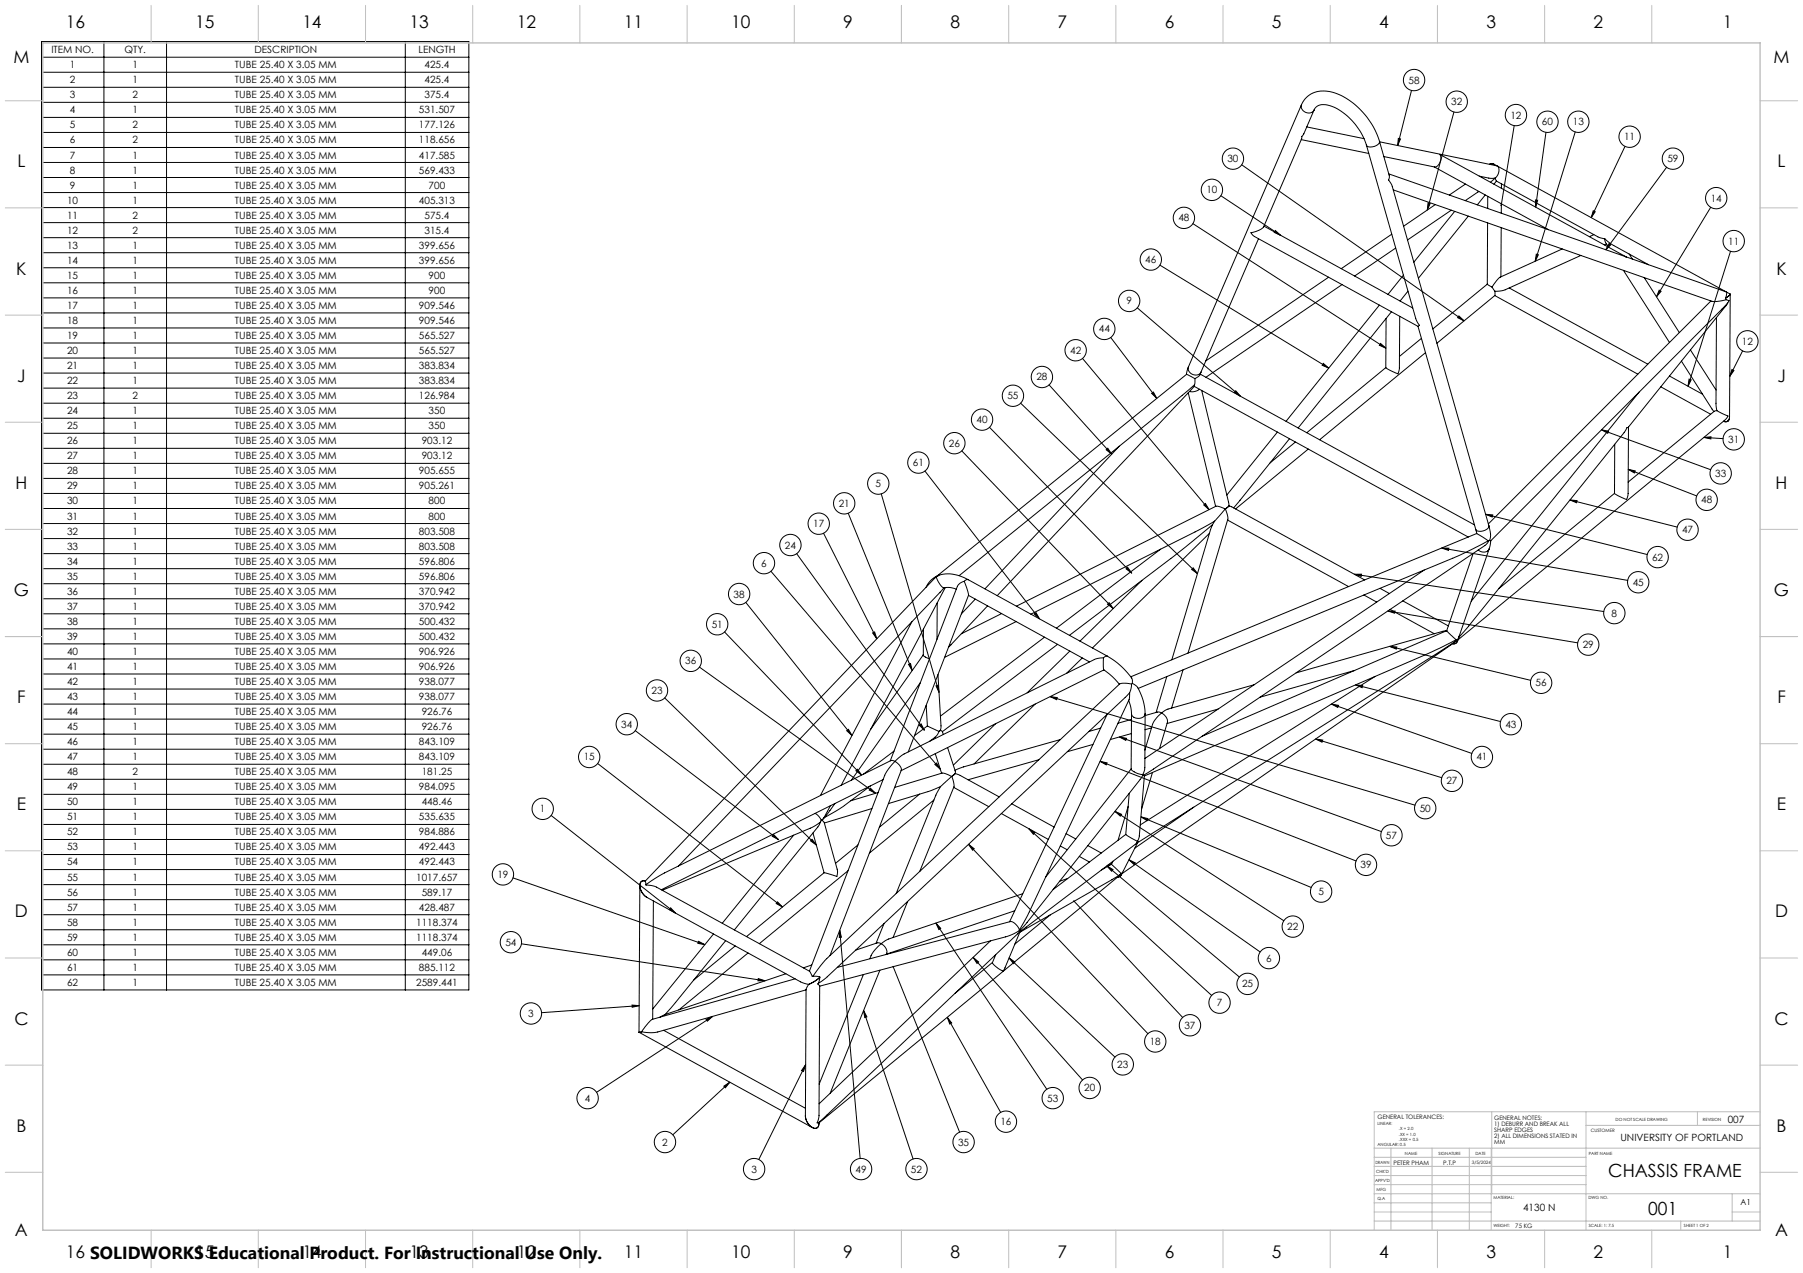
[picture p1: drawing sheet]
<svg xmlns="http://www.w3.org/2000/svg" width="841mm" height="594mm" viewBox="0 0 841 594" stroke-linecap="round" stroke-linejoin="round" font-family="sans-serif">
<g fill="none" stroke="#000" stroke-width=".47">
<path d="M19 19h200v443h-200zM48 19v443M78 19v443M189 19v443M19 27h200M19 34h200M19 41h200M19 48h200M19 55h200M607 49a12 12 0 0 1 18-5 36 36 0 0 1 18 22M607 49a3 3 0 0 0 2 3 3 3 0 0 0 4-1M607 49l-53 122"/>
<path d="M610 59l26 6M613 51a6 6 0 0 1 8-1 29 29 0 0 1 16 18M613 51l-24 55-2 2-4 1 2 1 76 42M658 42l-6 26M678 52l-12 46M706 59l-6 37M19 62h200M19 69h200M19 76h200M579 77l104 73M607 65l31 7M637 68l23 81 2 3h-1"/>
<path d="M643 66l5 16a5 5 0 0 0 1 5l45 158M643 66a4 4 0 0 1-6 2M644 66l54 11a3 3 0 0 1 0 6h-1M645 73l24 5a4 4 0 0 0 3-6l87 48M652 65h1l-1 3zM669 78l53 29M695 77h2l110 60M721 62l-5 35M735 62l-19 60M758 68l-16 34M777 78l-28 39M19 83h200"/>
<path d="M19 90h200M19 97h200M569 91l28 19M648 81l111 39M650 89l149 52 6-1M666 95h1l-1 3zM670 95l-15 11M677 98l-20 14M679 99l-20 23M684 86l-8 5M690 89l-7 5M690 82l7 1"/>
<path d="M693 91l-4 5M694 92v5M697 83l-2 2M697 83l1 1M697 83h.1M698 84l48 27h3M698 84l-1 2M700 95v5M700 86v2M716 93h1l-1 4zM743 98l1 1-2 3zM798 97l-25 41"/>
<path d="M19 104h200M19 111h200M19 118h200M556 104l90 58M587 111l-27 63M590 106l69 38M595 108l2 2-3-2zM649 109l-23 16M651 116l-19 13M685 101l-23 29M694 104v29M700 106v23"/>
<path d="M717 119h1l-2 3zM729 116l-29 13-4 5M737 119l-35 16-5 1M743 109l-2 1M749 111l1 4M749 111l3 3 17 10M749 114h-1M751 114l-2 3zM759 120l46 16v3M760 119l1 2M807 117l-20 63M19 125h200"/>
<path d="M19 132h200M19 139h200M541 124l79 48M620 129l-58 39M626 133l-63 43M655 128l-8 9M657 136l-4 4M694 133l2 1M694 133l-26 20M696 134l1 2M697 138l67 37M697 136v2l-27 22"/>
<path d="M704 134l65 36M757 126l22 34M767 130l16 25M774 135l1 1-2 2zM805 139v1M805 140h1v1M807 137l-2 2M807 137v58a1.9 1.9 0 0 1-1 1 1.9 1.9 0 0 1-2 1M19 146h200M19 153h200M518 157l22 29M530 144l49 41"/>
<path d="M643 142l-43 55M647 149l-1 23M649 145l-43 55M653 148v25a1.4 1.4 0 0 1-1 1 1.4 1.4 0 0 1-2 0l-4-2M661 152l27 95M663 158l-10 8M681 147l2 3-3-2zM798 140l-104 104M801 148v44M806 141l-111 111M806 141l-46 58M19 160h200"/>
<path d="M19 167h200M19 174h200M489 180l30 32M505 167l59 71M554 171l-1 4M554 171a3 3 0 0 0 2 4 3 3 0 0 0 4-1M557 180l-92 98M557 180l-110 89M557 177l-4-2-116 94M557 177v3M560 175l128 70M560 174v1l-3 2"/>
<path d="M617 170l3 2-3-2zM644 160l2 2-3-1zM646 172l-36 30M665 165l-49 40M779 175l15 9M784 169l15 23M788 177h1l-2 3zM788 163l12 19M808 172l1 1-2 3zM813 164l-6 12M19 181h200M19 188h200"/>
<path d="M19 195h200M462 199l66 68M476 188l83 80M537 184l1-1 2 3zM554 183l13 53M557 180l128 71M559 182l-2 1h-2M561 182l12 54M576 182l3 3-3-2zM760 199l-80 98h1M760 199l-1 31a1.6 1.6 0 0 1 0 2 1.6 1.6 0 0 1-1 1l-5-3M765 183l-79 98"/>
<path d="M775 181l23 12M801 192l3 1a1.3 1.3 0 0 1 2 1 1.3 1.3 0 0 1-1 2l-125 103M801 192h-1l-41 33M19 202h200M19 209h200M19 216h200M431 220l54 69M449 210l70 74M516 210l1-1 2 3zM522 208l-63 67M596 202l-24 29M601 205l-26 32"/>
<path d="M604 206l-12 10M610 210l-34 27M747 201h3v1zM747 201l51 18M753 207v23M759 219l32 12M759 219l4 1-1 1zM795 204l9 1M795 204h3v1zM19 223h200M19 230h200M19 237h200"/>
<path d="M396 239l29 74M411 230l27 93M561 236l1-1 2 3zM572 238l-5-2-93 47M572 238l-5 5M572 238l1 4-19 63M573 236l-1 2M573 236l64 35M693 240l75 19M693 240h3v1zM732 233l50 13M732 233l4 1-1 1z"/>
<path d="M753 230l-54 45M19 244h200M19 251h200M19 258h200M372 258l59 83M384 249l25 49M541 256l-48 37M564 249l-54 53M566 245l-19 15-48 36M566 245l-19 63M567 243l-86 44M567 243l-1 2"/>
<path d="M573 243l56 31M672 256h4v1zM672 256l87 15M687 258l-12 36M688 247l1 2M689 249l5 3M689 249l-162 67M694 252l-1 3-160 107M694 252l-16 8-147 61M694 245l1 5v2M694 245a4 4 0 0 1-6 2M695 256a3 3 0 0 1-5 1"/>
<path d="M695 256l-14 41M695 252v4M19 265h200M19 272h200M19 279h200M360 267l79 92M437 269l-3 2-2 3M437 269h.1M438 269l1-1a18 18 0 0 1 13 3M438 268l-1 1M440 274l-2-1-1-4-136 142M441 274l-49 92"/>
<path d="M446 275l-2-1a4 4 0 0 0-5 2l-123 128M450 271l-2 1-1 1-32 82M450 271l2 7M452 271h-2M452 271l65 35M452 278l56 31M452 278l-28 73M455 280l-7 6M526 265l2 2-3-2zM533 271l-29 28M557 265l2 3-3-2zM632 268h3v1z"/>
<path d="M632 268l116 17M636 278l6 3M644 275l4 2M664 266l-130 88M19 286h200M19 293h200M338 295l64 67M348 281l49 62M407 295h1l1 3zM425 290l-42 81M431 294v12M437 281v17"/>
<path d="M461 283l-19 19M467 286l-19 10M474 290l-33 17M482 286h1l2 3zM487 297l-48 37M517 282v-1l2 3zM647 285h4v1zM647 285l89 15M648 284l21 12M654 280l22 12M675 294l4 5M675 294l-70 20"/>
<path d="M675 294l-114 50M679 299h1l-2 1-155 108M679 299l-9 6-139 88M679 299l-14 7-131 56M680 299a2 2 0 0 1-2 1M681 297l-1 2M19 300h200M19 307h200M19 314h200M326 311l82 59M424 310h1v3zM429 319l-32 45"/>
<path d="M434 307l-3-1-25 34M438 315l1 26M493 301l-53 40M499 304l-20 19M505 307l-7 7M515 307v3a2.8 2.8 0 0 0 2 4l5 5M515 307l-4 1-89 44-5 3M515 313l-95 47M517 306l6 5 5 5M517 306l-2 1M522 319h6l-1 4M522 319l-136 128-7 9-1-3"/>
<path d="M528 316a4 4 0 0 0 2 4l3 7 1 6M544 316l-5 16M552 313l-6 17M585 320l-40 11-3 2M632 313l-44 12M632 320l68 17M632 320h4l-1 1zM641 316l-109 69M648 302l66 15M648 302h4l-1 1zM19 322h200M19 329h200"/>
<path d="M19 336h200M310 326l71 68M429 338h1l1 3zM432 329l1 10M433 339l5 2M433 339l-6 4M437 320h1v3zM464 338l-19 19M483 329l-29 27M490 325l3 1zM490 325l170 51M513 340l-5 1"/>
<path d="M516 333l-45 97M526 327l2 6M528 336l-7 1M528 333v26l2 2h3v1l-57 72M528 333a3 3 0 0 0 3 2 3 3 0 0 0 3-2M534 333v25l-1 3v1M537 340h-3M542 333l2 1 1 3-4 12M542 333l-2-1-6 2M542 333l-4 4-4 13M568 331l-24 7M621 329h3v1z"/>
<path d="M621 329l66 23M19 343h200M19 350h200M19 357h200M279 356l86 67M296 341l67 51M395 341l1-1 1 3zM399 360l1-1 2 3zM417 350l-14 11M417 355l3 2v2l-33 87M417 355h-1l-106 52-9 6M417 355l-4 6-35 92"/>
<path d="M434 345v1M436 357l1-1 2 3zM436 352l3 9M438 341l-2 3-2 2M439 341h-1M439 341h1M440 341v2M442 349l4 12M485 354l-33 10M495 345l-46 13-4 1M510 347l-12 4M513 355l3 1v1z"/>
<path d="M513 355l120 47M522 344l3 1zM522 344l122 44M528 359l-40 50M528 342l-10 3M614 345h3v1zM614 345l59 18M19 364h200M19 371h200M19 378h200M380 380l2 1 1 2 1-1M387 376l-3 6"/>
<path d="M389 375l-5 8M406 368l2 2-3-1zM406 367l-13 9-9 6M407 377l-22 7M410 370l-13 4M412 364l-104 51M429 371l-19 15M436 373l-30 25M439 367l-6 2-19 6M439 367l5-5 1 5-16 40M439 367l-2 4-19 46M444 362l-4-1-23 6"/>
<path d="M445 367l16 9M446 361l-2 1M446 361l20 11M467 380l22 12M472 375l20 11M520 379l3 1v1zM520 379l79 51M526 376l-4 16M527 370l-2 19M533 362h1M534 362l-3 28v3M538 360l-5 17"/>
<path d="M557 377l-28 19M19 385h200M19 392h200M19 399h200M257 380l58 46M361 389l2 3-3-2zM370 390l-33 41M378 392h1l2 2zM379 389l5 18M383 384a.9 .9 0 0 1 1-1 .9 .9 0 0 1 0 1l7 23-1 2-6-2M383 384l-2 2-38 48M383 384l-5 2-69 29"/>
<path d="M400 394l-10 9M452 394l2 2v1zM452 394l83 88M480 387l3 2h-1zM480 387l85 77M495 395l3 2M497 389l5 2M503 400l5 2M507 395l7 3M525 389l6 4M525 389l-34 26M530 393h.1"/>
<path d="M530 393h1M530 393l-54 42M531 393h.1M531 393h-1M531 393l-8 15M532 381l3 1v1zM532 381l80 33M19 406h200M19 413h200M19 420h200M239 410l90 31M298 413v69l1-1"/>
<path d="M301 411a2.3 2.3 0 0 0-3 1 2.3 2.3 0 0 0 1 3l3 4M301 411v2M301 413l5 1 72 39M302 419l71 39 4 1M384 407l-36 30M396 406l-42 34M477 417l-63 21-3 2M498 410l-4 1M516 404l3 2v1zM516 404l62 52M518 403l5 5M518 403l-1 1"/>
<path d="M518 403l-4 3M518 403h.1M519 403h-1M519 402l-1 1M521 409l2-1zM523 408l-47 27M523 408h.1M523 408l-141 116M527 401l3 2h-1zM527 401l61 43M19 427h200M19 434h200"/>
<path d="M305 420l-1 56M313 424l2 2-3-2zM326 439l3 2-3-1zM333 436l-29 35M338 439l-28 34M363 421l2 2-3-1zM392 434v3h-1zM392 434l9 107M412 431l-3 9M423 421l-6 16M437 431l2 2-1 1zM437 431l51 77"/>
<path d="M462 439l-80 76M473 425l-60 20M475 434l1 1M475 434h.1M475 434l-6 3-87 23M476 435l-94 89M476 435h.1M476 434l4-9 47-99v-3l-141 133-4 3v1M476 434l-2-3-3-1-80 21M476 434h.1M476 434h-1M476 434v1"/>
<path d="M476 435l-7 17a2 2 0 0 1-4 0l-2-3M490 427l-17 14M501 420l51 55M19 441h200M19 448h200M19 455h200M243 440l114 18M343 441l-19 16M349 445l-32 26M354 457l3 1h-3zM367 454l-57 19-2 2M371 457l-67 19-5 5"/>
<path d="M377 459l-1 3M379 450l-4 2M379 456h3M382 456l-5 3M382 456v3M403 455l-21 51M410 453l-23 57M411 440l2 3v2M411 440h-2l-10 3M411 440l-4 4-1 3M417 451l31 77M454 447l2 2v1z"/>
<path d="M454 447l51 57M463 449l-17 14M464 445l-1 4M471 447l2 2v1zM471 447l49 46M295 469h3l-3 1zM298 469l-45 4M329 476l3-2-2 2zM332 474l-54 36M376 462v59a5 5 0 0 0 5 5l1-2M376 462l-69 20-8-1M382 460v61l-1 3h1"/>
<path d="M403 472l1 2-1 1zM403 472l23 69M442 475l2 2-1 1zM442 475l25 44M298 482l81 44M310 481l66 36M376 497l-1 3h-1zM376 497l-22 44M338 507l2-2-2 3zM340 505l-26 25M382 524h.1"/>
<circle cx="660" cy="37" r="5"/>
<circle cx="679" cy="47" r="5"/>
<circle cx="707" cy="54" r="5"/>
<circle cx="722" cy="57" r="5"/>
<circle cx="736" cy="57" r="5"/>
<circle cx="575" cy="74" r="5"/>
<circle cx="760" cy="64" r="5"/>
<circle cx="780" cy="74" r="5"/>
<circle cx="565" cy="89" r="5"/>
<circle cx="801" cy="92" r="5"/>
<circle cx="552" cy="102" r="5"/>
<circle cx="809" cy="112" r="5"/>
<circle cx="537" cy="121" r="5"/>
<circle cx="515" cy="153" r="5"/>
<circle cx="527" cy="140" r="5"/>
<circle cx="815" cy="159" r="5"/>
<circle cx="486" cy="176" r="5"/>
<circle cx="502" cy="163" r="5"/>
<circle cx="458" cy="196" r="5"/>
<circle cx="472" cy="185" r="5"/>
<circle cx="428" cy="216" r="5"/>
<circle cx="445" cy="207" r="5"/>
<circle cx="809" cy="205" r="5"/>
<circle cx="394" cy="235" r="5"/>
<circle cx="410" cy="226" r="5"/>
<circle cx="796" cy="233" r="5"/>
<circle cx="803" cy="221" r="5"/>
<circle cx="369" cy="254" r="5"/>
<circle cx="382" cy="244" r="5"/>
<circle cx="773" cy="260" r="5"/>
<circle cx="787" cy="247" r="5"/>
<circle cx="345" cy="277" r="5"/>
<circle cx="356" cy="263" r="5"/>
<circle cx="764" cy="272" r="5"/>
<circle cx="335" cy="291" r="5"/>
<circle cx="753" cy="286" r="5"/>
<circle cx="322" cy="308" r="5"/>
<circle cx="719" cy="319" r="5"/>
<circle cx="741" cy="301" r="5"/>
<circle cx="292" cy="338" r="5"/>
<circle cx="306" cy="322" r="5"/>
<circle cx="705" cy="338" r="5"/>
<circle cx="275" cy="353" r="5"/>
<circle cx="691" cy="353" r="5"/>
<circle cx="253" cy="377" r="5"/>
<circle cx="665" cy="377" r="5"/>
<circle cx="677" cy="364" r="5"/>
<circle cx="649" cy="390" r="5"/>
<circle cx="235" cy="408" r="5"/>
<circle cx="616" cy="416" r="5"/>
<circle cx="637" cy="404" r="5"/>
<circle cx="238" cy="440" r="5"/>
<circle cx="603" cy="432" r="5"/>
<circle cx="582" cy="459" r="5"/>
<circle cx="592" cy="447" r="5"/>
<circle cx="248" cy="473" r="5"/>
<circle cx="555" cy="478" r="5"/>
<circle cx="569" cy="468" r="5"/>
<circle cx="524" cy="497" r="5"/>
<circle cx="539" cy="486" r="5"/>
<circle cx="274" cy="512" r="5"/>
<circle cx="491" cy="512" r="5"/>
<circle cx="508" cy="508" r="5"/>
<circle cx="310" cy="533" r="5"/>
<circle cx="449" cy="533" r="5"/>
<circle cx="469" cy="523" r="5"/>
<circle cx="352" cy="546" r="5"/>
<circle cx="402" cy="546" r="5"/>
<circle cx="428" cy="546" r="5"/>
</g>
<g fill="none" stroke="#c0c0c0" stroke-width=".47">
<path d="M70 3v17M120 3v17M170 3v17M220 3v17M270 3v17M320 3v17M370 3v17M420 3v17M470 3v17M520 3v17M570 3v17M620 3v17"/>
<path d="M670 3v17M720 3v17M770 3v17M2 47h18M821 47h17M2 97h18M821 97h17M2 147h18M821 147h17M2 197h18M821 197h17M2 247h18"/>
<path d="M821 247h17M2 297h18M821 297h17M2 347h18M821 347h17M2 397h18M821 397h17M2 447h18M821 447h17M2 497h18M821 497h17M2 547h18"/>
<path d="M821 547h17M70 574v18M120 574v18M170 574v18M220 574v18M270 574v18M320 574v18M370 574v18M420 574v18M470 574v18M520 574v18M570 574v18"/>
<path d="M620 574v18M670 574v18M720 574v18M770 574v18"/>
</g>
<g fill="none" stroke="#c0c0c0" stroke-width=".5">
<path d="M696 519v38M740 519v55M792 519v6M821 519h-180v55M641 536h180M649 536v38M668 536v38M685 536v38M696 536v38M740 525h81M641 553h99M641 549h99"/>
<path d="M641 544h99M641 540h99M641 557h180M808 557v13M641 570h180M641 566h55M641 561h55M784 570v4M808 566h13"/>
</g>
<path d="M20 20h801v554h-801z" fill="none" stroke="#c0c0c0" stroke-width=".7"/>
<path d="M313 424l2 2-3-2zM326 439l3 2-3-1zM354 457l3 1h-3zM295 469h3l-3 1zM329 476l3-2-2 2zM338 507l2-2-2 3zM376 497l-1 3h-1zM363 421l2 2-3-1zM361 389l2 3-3-2zM378 392h1l2 2zM399 360l1-1 2 3zM395 341l1-1 1 3zM406 368l2 2-3-1zM436 357l1-1 2 3zM407 295h1l1 3zM437 320h1v3zM482 286h1l2 3zM517 282v-1l2 3zM526 265l2 2-3-2zM557 265l2 3-3-2zM516 210l1-1 2 3zM561 236l1-1 2 3zM537 184l1-1 2 3zM576 182l3 3-3-2zM617 170l3 2-3-2zM644 160l2 2-3-1zM595 108l2 2-3-2zM681 147l2 3-3-2zM652 65h1l-1 3zM666 95h1l-1 3zM717 119h1l-2 3zM743 98l1 1-2 3zM751 114l-2 3zM774 135l1 1-2 2zM788 177h1l-2 3zM808 172l1 1-2 3zM795 204h3v1zM747 201h3v1zM732 233l4 1-1 1zM693 240h3v1zM672 256h4v1zM632 268h3v1zM647 285h4v1zM648 302h4l-1 1zM632 320h4l-1 1zM621 329h3v1zM614 345h3v1zM522 344l3 1zM513 355l3 1v1zM490 325l3 1zM520 379l3 1v1zM516 404l3 2v1zM501 420v1zM452 394l2 2v1zM471 447l2 2v1zM454 447l2 2v1zM437 431l2 2-1 1zM442 475l2 2-1 1zM416 451h1zM403 472l1 2-1 1zM392 434v3h-1zM532 381l3 1v1zM527 401l3 2h-1zM480 387l3 2h-1zM424 310h1v3zM429 338h1l1 3zM759 219l4 1-1 1zM716 93h1l-1 4z" fill="#000"/>
<g font-size="8.5">
<text x="750" y="549">CHASSIS FRAME</text>
<text x="769" y="567">001</text>
</g>
<g font-size="8.1">
<text x="31" y="13">16</text>
<text x="91" y="13">15</text>
<text x="141" y="13">14</text>
<text x="191" y="13">13</text>
<text x="241" y="13">12</text>
<text x="291" y="13">11</text>
<text x="341" y="13">10</text>
<text x="393" y="13">9</text>
<text x="443" y="13">8</text>
<text x="493" y="13">7</text>
<text x="543" y="13">6</text>
<text x="593" y="13">5</text>
<text x="643" y="13">4</text>
<text x="693" y="13">3</text>
<text x="743" y="13">2</text>
<text x="804" y="13">1</text>
<text x="6" y="30">M</text>
<text x="827" y="30">M</text>
<text x="8" y="78">L</text>
<text x="829" y="78">L</text>
<text x="8" y="128">K</text>
<text x="829" y="128">K</text>
<text x="8" y="178">J</text>
<text x="829" y="178">J</text>
<text x="7" y="228">H</text>
<text x="828" y="228">H</text>
<text x="6" y="278">G</text>
<text x="827" y="278">G</text>
<text x="8" y="328">F</text>
<text x="829" y="328">F</text>
<text x="8" y="378">E</text>
<text x="829" y="378">E</text>
<text x="7" y="428">D</text>
<text x="828" y="428">D</text>
<text x="7" y="478">C</text>
<text x="828" y="478">C</text>
<text x="8" y="528">B</text>
<text x="829" y="528">B</text>
<text x="7" y="577">A</text>
<text x="828" y="577">A</text>
<text x="31" y="587">16 SOLIDWORKS Educational Product. For Instructional Use Only.</text>
<text x="91" y="587">15</text>
<text x="141" y="587">14</text>
<text x="191" y="587">13</text>
<text x="241" y="587">12</text>
<text x="291" y="587">11</text>
<text x="341" y="587">10</text>
<text x="393" y="587">9</text>
<text x="443" y="587">8</text>
<text x="493" y="587">7</text>
<text x="543" y="587">6</text>
<text x="593" y="587">5</text>
<text x="643" y="587">4</text>
<text x="693" y="587">3</text>
<text x="743" y="587">2</text>
<text x="804" y="587">1</text>
</g>
<g font-size="4.7">
<text x="24" y="25">ITEM NO.</text>
<text x="58" y="25">QTY.</text>
<text x="119" y="25">DESCRIPTION</text>
<text x="195" y="25">LENGTH</text>
<text x="33" y="32">1</text>
<text x="62" y="32">1</text>
<text x="110" y="32">TUBE 25.40 X 3.05 MM</text>
<text x="198" y="32">425.4</text>
<text x="33" y="39">2</text>
<text x="62" y="39">1</text>
<text x="110" y="39">TUBE 25.40 X 3.05 MM</text>
<text x="198" y="39">425.4</text>
<text x="657" y="39">58</text>
<text x="33" y="46">3</text>
<text x="62" y="46">2</text>
<text x="110" y="46">TUBE 25.40 X 3.05 MM</text>
<text x="198" y="46">375.4</text>
<text x="33" y="53">4</text>
<text x="62" y="53">1</text>
<text x="110" y="53">TUBE 25.40 X 3.05 MM</text>
<text x="195" y="53">531.507</text>
<text x="677" y="49">32</text>
<text x="33" y="60">5</text>
<text x="62" y="60">2</text>
<text x="110" y="60">TUBE 25.40 X 3.05 MM</text>
<text x="195" y="60">177.126</text>
<text x="705" y="55">12</text>
<text x="719" y="58">60</text>
<text x="734" y="58">13</text>
<text x="758" y="65">11</text>
<text x="33" y="67">6</text>
<text x="62" y="67">2</text>
<text x="110" y="67">TUBE 25.40 X 3.05 MM</text>
<text x="195" y="67">118.656</text>
<text x="33" y="74">7</text>
<text x="62" y="74">1</text>
<text x="110" y="74">TUBE 25.40 X 3.05 MM</text>
<text x="195" y="74">417.585</text>
<text x="573" y="76">30</text>
<text x="778" y="76">59</text>
<text x="33" y="81">8</text>
<text x="62" y="81">1</text>
<text x="110" y="81">TUBE 25.40 X 3.05 MM</text>
<text x="195" y="81">569.433</text>
<text x="33" y="88">9</text>
<text x="62" y="88">1</text>
<text x="110" y="88">TUBE 25.40 X 3.05 MM</text>
<text x="200" y="88">700</text>
<text x="31" y="95">10</text>
<text x="62" y="95">1</text>
<text x="110" y="95">TUBE 25.40 X 3.05 MM</text>
<text x="195" y="95">405.313</text>
<text x="563" y="90">10</text>
<text x="798" y="94">14</text>
<text x="31" y="102">11</text>
<text x="62" y="102">2</text>
<text x="110" y="102">TUBE 25.40 X 3.05 MM</text>
<text x="198" y="102">575.4</text>
<text x="550" y="103">48</text>
<text x="31" y="109">12</text>
<text x="62" y="109">2</text>
<text x="110" y="109">TUBE 25.40 X 3.05 MM</text>
<text x="198" y="109">315.4</text>
<text x="31" y="116">13</text>
<text x="62" y="116">1</text>
<text x="110" y="116">TUBE 25.40 X 3.05 MM</text>
<text x="195" y="116">399.656</text>
<text x="806" y="114">11</text>
<text x="31" y="123">14</text>
<text x="62" y="123">1</text>
<text x="110" y="123">TUBE 25.40 X 3.05 MM</text>
<text x="195" y="123">399.656</text>
<text x="534" y="123">46</text>
<text x="31" y="130">15</text>
<text x="62" y="130">1</text>
<text x="110" y="130">TUBE 25.40 X 3.05 MM</text>
<text x="200" y="130">900</text>
<text x="31" y="137">16</text>
<text x="62" y="137">1</text>
<text x="110" y="137">TUBE 25.40 X 3.05 MM</text>
<text x="200" y="137">900</text>
<text x="525" y="142">9</text>
<text x="31" y="144">17</text>
<text x="62" y="144">1</text>
<text x="110" y="144">TUBE 25.40 X 3.05 MM</text>
<text x="195" y="144">909.546</text>
<text x="31" y="151">18</text>
<text x="62" y="151">1</text>
<text x="110" y="151">TUBE 25.40 X 3.05 MM</text>
<text x="195" y="151">909.546</text>
<text x="513" y="155">44</text>
<text x="31" y="158">19</text>
<text x="62" y="158">1</text>
<text x="110" y="158">TUBE 25.40 X 3.05 MM</text>
<text x="195" y="158">565.527</text>
<text x="812" y="161">12</text>
<text x="31" y="165">20</text>
<text x="62" y="165">1</text>
<text x="110" y="165">TUBE 25.40 X 3.05 MM</text>
<text x="195" y="165">565.527</text>
<text x="499" y="165">42</text>
<text x="31" y="172">21</text>
<text x="62" y="172">1</text>
<text x="110" y="172">TUBE 25.40 X 3.05 MM</text>
<text x="195" y="172">383.834</text>
<text x="31" y="179">22</text>
<text x="62" y="179">1</text>
<text x="110" y="179">TUBE 25.40 X 3.05 MM</text>
<text x="195" y="179">383.834</text>
<text x="483" y="178">28</text>
<text x="31" y="186">23</text>
<text x="62" y="186">2</text>
<text x="110" y="186">TUBE 25.40 X 3.05 MM</text>
<text x="195" y="186">126.984</text>
<text x="470" y="186">55</text>
<text x="31" y="193">24</text>
<text x="62" y="193">1</text>
<text x="110" y="193">TUBE 25.40 X 3.05 MM</text>
<text x="200" y="193">350</text>
<text x="456" y="197">40</text>
<text x="31" y="200">25</text>
<text x="62" y="200">1</text>
<text x="110" y="200">TUBE 25.40 X 3.05 MM</text>
<text x="200" y="200">350</text>
<text x="31" y="207">26</text>
<text x="62" y="207">1</text>
<text x="110" y="207">TUBE 25.40 X 3.05 MM</text>
<text x="197" y="207">903.12</text>
<text x="443" y="208">26</text>
<text x="806" y="207">31</text>
<text x="31" y="214">27</text>
<text x="62" y="214">1</text>
<text x="110" y="214">TUBE 25.40 X 3.05 MM</text>
<text x="197" y="214">903.12</text>
<text x="31" y="221">28</text>
<text x="62" y="221">1</text>
<text x="110" y="221">TUBE 25.40 X 3.05 MM</text>
<text x="195" y="221">905.655</text>
<text x="426" y="217">61</text>
<text x="408" y="227">5</text>
<text x="800" y="223">33</text>
<text x="31" y="228">29</text>
<text x="62" y="228">1</text>
<text x="110" y="228">TUBE 25.40 X 3.05 MM</text>
<text x="195" y="228">905.261</text>
<text x="31" y="235">30</text>
<text x="62" y="235">1</text>
<text x="110" y="235">TUBE 25.40 X 3.05 MM</text>
<text x="200" y="235">800</text>
<text x="391" y="237">21</text>
<text x="793" y="235">48</text>
<text x="31" y="242">31</text>
<text x="62" y="242">1</text>
<text x="110" y="242">TUBE 25.40 X 3.05 MM</text>
<text x="200" y="242">800</text>
<text x="31" y="249">32</text>
<text x="62" y="249">1</text>
<text x="110" y="249">TUBE 25.40 X 3.05 MM</text>
<text x="195" y="249">803.508</text>
<text x="379" y="246">17</text>
<text x="785" y="249">47</text>
<text x="31" y="256">33</text>
<text x="62" y="256">1</text>
<text x="110" y="256">TUBE 25.40 X 3.05 MM</text>
<text x="195" y="256">803.508</text>
<text x="366" y="256">24</text>
<text x="31" y="263">34</text>
<text x="62" y="263">1</text>
<text x="110" y="263">TUBE 25.40 X 3.05 MM</text>
<text x="195" y="263">596.806</text>
<text x="771" y="262">62</text>
<text x="355" y="264">6</text>
<text x="31" y="270">35</text>
<text x="62" y="270">1</text>
<text x="110" y="270">TUBE 25.40 X 3.05 MM</text>
<text x="195" y="270">596.806</text>
<text x="762" y="273">45</text>
<text x="31" y="278">36</text>
<text x="62" y="278">1</text>
<text x="110" y="278">TUBE 25.40 X 3.05 MM</text>
<text x="195" y="278">370.942</text>
<text x="342" y="279">38</text>
<text x="31" y="285">37</text>
<text x="62" y="285">1</text>
<text x="110" y="285">TUBE 25.40 X 3.05 MM</text>
<text x="195" y="285">370.942</text>
<text x="752" y="288">8</text>
<text x="31" y="292">38</text>
<text x="62" y="292">1</text>
<text x="110" y="292">TUBE 25.40 X 3.05 MM</text>
<text x="195" y="292">500.432</text>
<text x="332" y="293">51</text>
<text x="31" y="299">39</text>
<text x="62" y="299">1</text>
<text x="110" y="299">TUBE 25.40 X 3.05 MM</text>
<text x="195" y="299">500.432</text>
<text x="31" y="306">40</text>
<text x="62" y="306">1</text>
<text x="110" y="306">TUBE 25.40 X 3.05 MM</text>
<text x="195" y="306">906.926</text>
<text x="738" y="302">29</text>
<text x="320" y="310">36</text>
<text x="31" y="313">41</text>
<text x="62" y="313">1</text>
<text x="110" y="313">TUBE 25.40 X 3.05 MM</text>
<text x="195" y="313">906.926</text>
<text x="31" y="320">42</text>
<text x="62" y="320">1</text>
<text x="110" y="320">TUBE 25.40 X 3.05 MM</text>
<text x="195" y="320">938.077</text>
<text x="304" y="324">23</text>
<text x="716" y="320">56</text>
<text x="31" y="327">43</text>
<text x="62" y="327">1</text>
<text x="110" y="327">TUBE 25.40 X 3.05 MM</text>
<text x="195" y="327">938.077</text>
<text x="31" y="334">44</text>
<text x="62" y="334">1</text>
<text x="110" y="334">TUBE 25.40 X 3.05 MM</text>
<text x="197" y="334">926.76</text>
<text x="31" y="341">45</text>
<text x="62" y="341">1</text>
<text x="110" y="341">TUBE 25.40 X 3.05 MM</text>
<text x="197" y="341">926.76</text>
<text x="290" y="340">34</text>
<text x="702" y="340">43</text>
<text x="31" y="348">46</text>
<text x="62" y="348">1</text>
<text x="110" y="348">TUBE 25.40 X 3.05 MM</text>
<text x="195" y="348">843.109</text>
<text x="31" y="355">47</text>
<text x="62" y="355">1</text>
<text x="110" y="355">TUBE 25.40 X 3.05 MM</text>
<text x="195" y="355">843.109</text>
<text x="272" y="355">15</text>
<text x="689" y="355">41</text>
<text x="31" y="362">48</text>
<text x="62" y="362">2</text>
<text x="110" y="362">TUBE 25.40 X 3.05 MM</text>
<text x="197" y="362">181.25</text>
<text x="675" y="366">27</text>
<text x="31" y="369">49</text>
<text x="62" y="369">1</text>
<text x="110" y="369">TUBE 25.40 X 3.05 MM</text>
<text x="195" y="369">984.095</text>
<text x="31" y="376">50</text>
<text x="62" y="376">1</text>
<text x="110" y="376">TUBE 25.40 X 3.05 MM</text>
<text x="197" y="376">448.46</text>
<text x="31" y="383">51</text>
<text x="62" y="383">1</text>
<text x="110" y="383">TUBE 25.40 X 3.05 MM</text>
<text x="195" y="383">535.635</text>
<text x="252" y="379">1</text>
<text x="662" y="379">50</text>
<text x="31" y="390">52</text>
<text x="62" y="390">1</text>
<text x="110" y="390">TUBE 25.40 X 3.05 MM</text>
<text x="195" y="390">984.886</text>
<text x="646" y="391">57</text>
<text x="31" y="397">53</text>
<text x="62" y="397">1</text>
<text x="110" y="397">TUBE 25.40 X 3.05 MM</text>
<text x="195" y="397">492.443</text>
<text x="31" y="404">54</text>
<text x="62" y="404">1</text>
<text x="110" y="404">TUBE 25.40 X 3.05 MM</text>
<text x="195" y="404">492.443</text>
<text x="635" y="405">39</text>
<text x="31" y="411">55</text>
<text x="62" y="411">1</text>
<text x="110" y="411">TUBE 25.40 X 3.05 MM</text>
<text x="194" y="411">1017.657</text>
<text x="232" y="410">19</text>
<text x="31" y="418">56</text>
<text x="62" y="418">1</text>
<text x="110" y="418">TUBE 25.40 X 3.05 MM</text>
<text x="197" y="418">589.17</text>
<text x="615" y="418">5</text>
<text x="31" y="425">57</text>
<text x="62" y="425">1</text>
<text x="110" y="425">TUBE 25.40 X 3.05 MM</text>
<text x="195" y="425">428.487</text>
<text x="31" y="432">58</text>
<text x="62" y="432">1</text>
<text x="110" y="432">TUBE 25.40 X 3.05 MM</text>
<text x="194" y="432">1118.374</text>
<text x="600" y="434">22</text>
<text x="31" y="439">59</text>
<text x="62" y="439">1</text>
<text x="110" y="439">TUBE 25.40 X 3.05 MM</text>
<text x="194" y="439">1118.374</text>
<text x="236" y="441">54</text>
<text x="31" y="446">60</text>
<text x="62" y="446">1</text>
<text x="110" y="446">TUBE 25.40 X 3.05 MM</text>
<text x="197" y="446">449.06</text>
<text x="591" y="449">6</text>
<text x="31" y="453">61</text>
<text x="62" y="453">1</text>
<text x="110" y="453">TUBE 25.40 X 3.05 MM</text>
<text x="195" y="453">885.112</text>
<text x="31" y="460">62</text>
<text x="62" y="460">1</text>
<text x="110" y="460">TUBE 25.40 X 3.05 MM</text>
<text x="194" y="460">2589.441</text>
<text x="579" y="461">25</text>
<text x="568" y="470">7</text>
<text x="246" y="475">3</text>
<text x="552" y="480">37</text>
<text x="536" y="488">18</text>
<text x="521" y="498">23</text>
<text x="506" y="509">20</text>
<text x="273" y="514">4</text>
<text x="488" y="514">53</text>
<text x="467" y="525">16</text>
<text x="806" y="524">007</text>
<text x="756" y="532">UNIVERSITY OF PORTLAND</text>
<text x="309" y="535">2</text>
<text x="447" y="535">35</text>
<text x="350" y="547">3</text>
<text x="399" y="547">49</text>
<text x="425" y="547">52</text>
<text x="710" y="565">4130 N</text>
</g>
<text font-size="3.9" x="812" y="563">A1</text>
<g font-size="2.8">
<text x="643" y="522">GENERAL TOLERANCES:</text>
<text x="697" y="522">GENERAL NOTES:</text>
<text x="697" y="525">1) DEBURR AND BREAK ALL</text>
<text x="697" y="528">SHARP EDGES</text>
<text x="697" y="531">2) ALL DIMENSIONS STATED IN</text>
<text x="697" y="534">MM</text>
<text x="650" y="544">PETER PHAM</text>
<text x="673" y="544">P.T.P</text>
<text x="707" y="573">75 KG</text>
</g>
<g font-size="2.1">
<text x="742" y="528">CUSTOMER</text>
<text x="687" y="543">3/5/2024</text>
</g>
<g font-size="2">
<text x="643" y="525">LINEAR:</text>
<text x="653" y="527">.X = 2.0</text>
<text x="754" y="523">DO NOT SCALE DRAWING</text>
<text x="794" y="523">REVISION</text>
<text x="653" y="530">.XX = 1.0</text>
<text x="653" y="532">.XXX = 0.5</text>
<text x="643" y="535">ANGULAR: 0.5</text>
<text x="655" y="539">NAME</text>
<text x="671" y="539">SIGNATURE</text>
<text x="688" y="539">DATE</text>
<text x="741" y="539">PART NAME</text>
<text x="642" y="543">DRAWN</text>
<text x="641" y="551">APPV'D</text>
<text x="642" y="547">CHK'D</text>
<text x="642" y="556">MFG</text>
<text x="643" y="560">Q.A</text>
<text x="697" y="560">MATERIAL:</text>
<text x="741" y="560">DWG NO.</text>
<text x="697" y="573">WEIGHT:</text>
<text x="741" y="573">SCALE: 1: 7.5</text>
<text x="785" y="573">SHEET 1 OF 2</text>
</g>
</svg>
